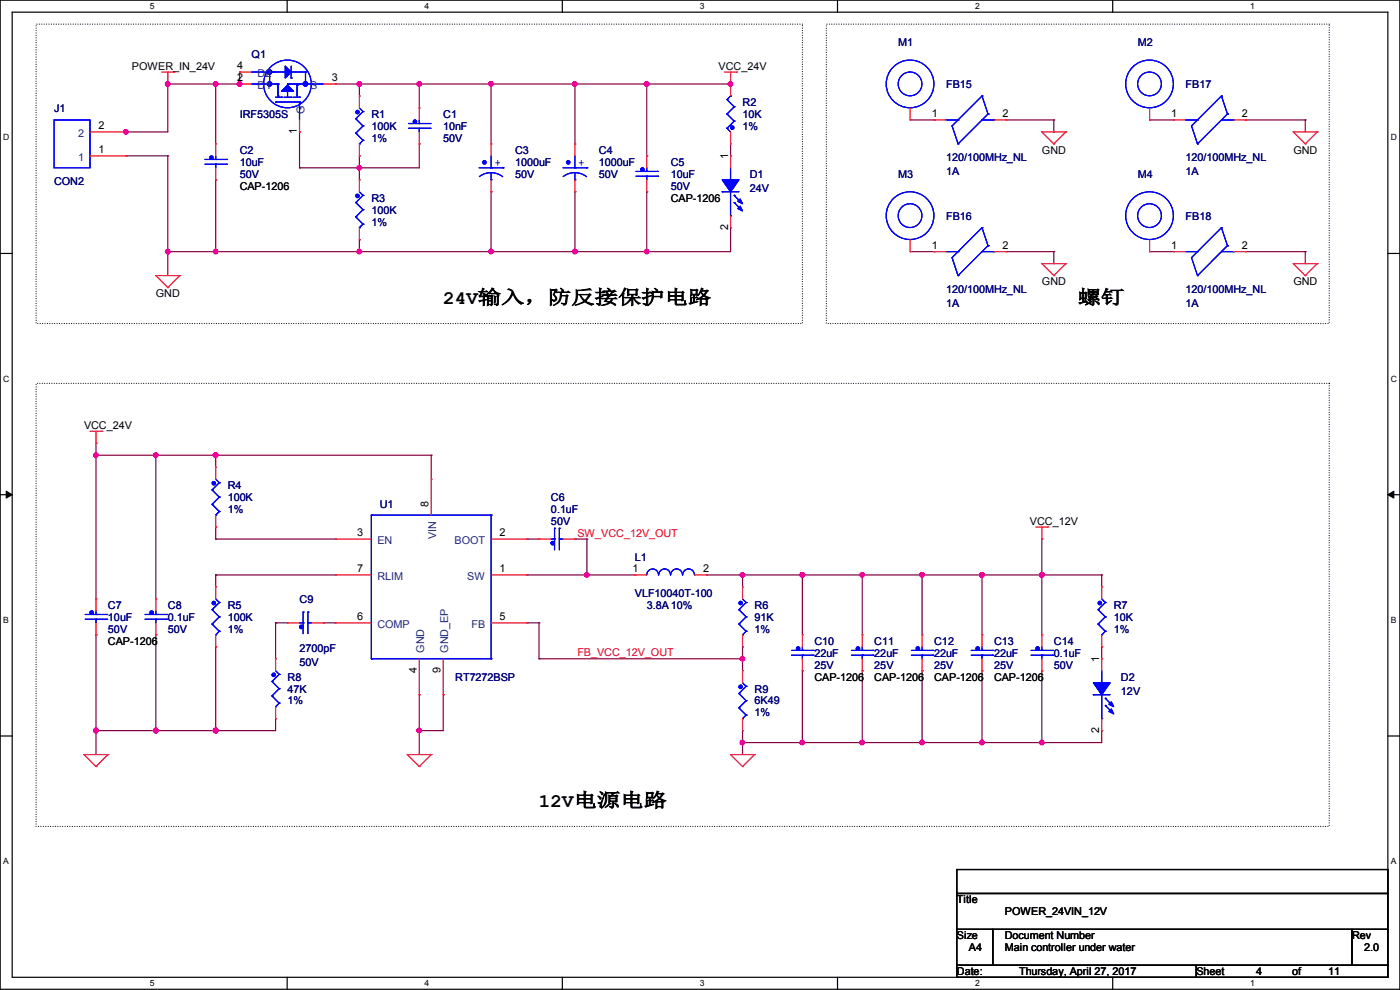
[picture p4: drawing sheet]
<svg xmlns="http://www.w3.org/2000/svg" width="297mm" height="210mm" viewBox="0 0 297 210" stroke-linecap="round" stroke-linejoin="round" font-family="sans-serif">
<path d="M0 0h297v209.8h-297zM2.6 2.6h291.8v204.7h-291.8z" fill="none" stroke="#000" stroke-width=".25"/>
<g fill="#fff">
<path d="M31.7 .3h1v2h-1z"/>
<path d="M31.7 207.6h1v1.9h-1z"/>
</g>
<path d="M60.9 0v2.6M60.9 207.3v2.5" fill="none" stroke="#000" stroke-width=".25"/>
<g fill="#fff">
<path d="M90.1 .3h1v2h-1z"/>
<path d="M90.1 207.6h1v1.9h-1z"/>
</g>
<path d="M119.3 0v2.6M119.3 207.3v2.5" fill="none" stroke="#000" stroke-width=".25"/>
<g fill="#fff">
<path d="M148.5 .3h.9v2h-.9z"/>
<path d="M148.5 207.6h.9v1.9h-.9z"/>
</g>
<path d="M177.7 0v2.6M177.7 207.3v2.5" fill="none" stroke="#000" stroke-width=".25"/>
<g fill="#fff">
<path d="M206.8 .3h1v2h-1z"/>
<path d="M206.8 207.6h1v1.9h-1z"/>
</g>
<path d="M236.1 0v2.6M236.1 207.3v2.5" fill="none" stroke="#000" stroke-width=".25"/>
<g fill="#fff">
<path d="M265.2 .3h1v2h-1z"/>
<path d="M265.2 207.6h1v1.9h-1z"/>
<path d="M.7 28.2h1.2v1.9h-1.2z"/>
<path d="M295.1 28.2h1.2v1.9h-1.2z"/>
<path d="M.7 79.3h1.2v2h-1.2z"/>
<path d="M295.1 79.3h1.2v2h-1.2z"/>
</g>
<path d="M0 53.8h2.6M294.4 53.8h2.6" fill="none" stroke="#000" stroke-width=".25"/>
<g fill="#fff">
<path d="M.7 130.5h1.2v2h-1.2z"/>
<path d="M295.1 130.5h1.1v2h-1.1z"/>
</g>
<path d="M0 104.9h2.6M294.4 104.9h2.6" fill="none" stroke="#000" stroke-width=".25"/>
<path d="M1.3 104.2l1.3 .7-1.3 .8zM294.4 104.9l1.3-.7v1.5z" fill="#000" stroke="#000" stroke-width=".21"/>
<g fill="#fff">
<path d="M.7 181.7h1.2v2h-1.2z"/>
<path d="M295.1 181.7h1.1v2h-1.1z"/>
</g>
<path d="M0 156.1h2.6M294.4 156.1h2.6M203 184.4h91.4v5.1h-91.4zM203 189.5h91.4v7.6h-91.4zM203 197.1h7.6v7.7h-7.6zM210.6 197.1h76.2v7.7h-76.2zM286.8 197.1h7.6v7.7h-7.6zM203 204.8h50.8v2.5h-50.8zM253.8 204.8h40.6v2.5h-40.6z" fill="none" stroke="#000" stroke-width=".25"/>
<path d="M7.7 5.1h162.5v63.5h-162.5zM175.3 5.1h106.7v63.5h-106.7zM7.7 81.3h274.3v94h-274.3z" fill="none" stroke="#000" stroke-width=".25" stroke-dasharray="0 .5"/>
<g fill="none" stroke="#800040" stroke-width=".25">
<path d="M35.6 17.8h.1M35.6 17.8h15.2M35.6 17.8v10.2h-8.9M45.8 17.8h.1M45.8 17.8v12.7M50.8 17.8h.1M50.8 15.3v2.5M71.2 17.8h.1M71.2 17.8h83.8M76.2 17.8h.1M76.2 17.8v2.6M88.9 17.8h.1"/>
<path d="M88.9 17.8v5.1M104.2 17.8h.1M104.2 17.8v12.7M122 17.8h.1M122 17.8v12.7M137.2 17.8h.1M137.2 17.8v15.3M26.7 28h.1M26.7 33.1h.1M26.7 33.1h8.9M35.6 33.1h.1M35.6 33.1v25.4"/>
<path d="M45.8 38.1h.1M45.8 38.1v15.3M63.5 28h.1M63.5 35.6h.1M63.5 28v7.6M76.2 35.6h.1M76.2 33.1h.1M76.2 33.1v5M88.9 30.5h.1M88.9 30.5v5.1h-25.4M137.2 33.1h.1M155 33.1h.1"/>
<path d="M155 30.5v2.6M193.1 25.4h5.1M198.2 25.4h.1M213.4 25.4h10.2M223.6 25.4h.1M223.6 28h.1M223.6 25.4v2.6M243.9 25.4h.1M243.9 25.4h5.1M264.2 25.4h.1M264.2 25.4h12.7M276.9 25.4h.1"/>
<path d="M276.9 25.4v2.6M35.6 53.4h.1M45.8 53.4h.1M76.2 50.8h.1M76.2 53.4h.1M76.2 50.8v2.6M104.2 40.7h.1M104.2 53.4h.1M104.2 40.7v12.7M122 53.4h.1M122 40.7h.1M122 40.7v12.7"/>
<path d="M137.2 40.7h.1M137.2 53.4h.1M137.2 40.7v12.7M155 48.3h.1M155 48.3v5.1h-119.4M193.1 53.4h5.1M198.2 53.4h.1M213.4 53.4h10.2M223.6 53.4h.1M223.6 55.9h.1M223.6 53.4v2.5M243.9 53.4h5.1"/>
<path d="M249 53.4h.1M264.2 53.4h12.7M276.9 53.4h.1M276.9 55.9h.1M276.9 53.4v2.5M20.4 94h.1M20.4 96.6h.1M20.4 94v33M20.4 96.6h71.1M33.1 96.6h.1M33.1 96.6v30.4M45.8 96.6h.1"/>
<path d="M45.8 96.6v2.5M91.5 96.6h.1M91.5 96.6v5M45.8 114.3h.1M45.8 111.8h.1M45.8 111.8v2.5M45.8 114.3h25.4M111.8 114.3h.1M111.8 114.3h2.5M122 114.3h.1M122 114.3h2.5M124.5 114.3h.1"/>
<path d="M124.5 114.3v7.7M221 114.3h.1M221 114.3v20.4M20.4 134.7h.1M20.4 134.7v25.4M33.1 134.7h.1M33.1 134.7v20.3M45.8 122h.1M45.8 137.2h.1M45.8 122v2.5M45.8 137.2v17.8M45.8 122h25.4"/>
<path d="M58.5 132.1h.1M58.5 132.1h2.5M58.5 132.1v7.6M68.6 132.1h.1M68.6 132.1h2.6M111.8 122h.1M111.8 132.1h.1M111.8 122h22.9M111.8 132.1h2.5M114.3 132.1h.1M114.3 139.7h.1M114.3 132.1v7.6"/>
<path d="M114.3 139.7h43.2M124.5 122h.1M149.9 122h.1M149.9 122h83.8M157.5 137.2h.1M157.5 122h.1M157.5 139.7h.1M157.5 122v2.5M157.5 137.2v5.1M170.2 122h.1M170.2 122v12.7M182.9 122h.1"/>
<path d="M182.9 122v12.7M195.6 122h.1M195.6 122v12.7M208.3 122h.1M208.3 122v12.7M221 122h.1M233.7 137.2h.1M233.7 122h.1M233.7 122v2.5M233.7 137.2v2.5M20.4 155h.1M33.1 155h.1"/>
<path d="M45.8 155h.1M58.5 152.4h.1M58.5 152.4v2.6h-38.1M88.9 155h.1M88.9 147.4h.1M88.9 147.4v12.7M94 147.4h.1M94 147.4v7.6h-5.1M157.5 157.5h.1M157.5 155h.1M157.5 155v5.1M170.2 142.3h.1"/>
<path d="M170.2 157.5h.1M170.2 142.3v15.2M182.9 142.3h.1M182.9 157.5h.1M182.9 142.3v15.2M195.6 142.3h.1M195.6 157.5h.1M195.6 142.3v15.2M208.3 157.5h.1M208.3 142.3h.1M208.3 142.3v15.2M221 157.5h.1"/>
<path d="M221 142.3h.1M221 142.3v15.2M233.7 155h.1M233.7 155v2.5h-76.2"/>
</g>
<g fill="#f0f" stroke="#f0f" stroke-width=".25">
<circle cx="45.7" cy="17.8" r=".49"/>
<circle cx="35.6" cy="17.8" r=".49"/>
<circle cx="26.7" cy="28" r=".49"/>
<circle cx="76.2" cy="35.6" r=".49"/>
<circle cx="76.2" cy="53.4" r=".49"/>
<circle cx="45.7" cy="53.4" r=".49"/>
<circle cx="76.2" cy="17.8" r=".49"/>
<circle cx="88.9" cy="17.8" r=".49"/>
<circle cx="137.2" cy="53.4" r=".49"/>
<circle cx="121.9" cy="53.4" r=".49"/>
<circle cx="104.2" cy="17.8" r=".49"/>
<circle cx="121.9" cy="17.8" r=".49"/>
<circle cx="104.2" cy="53.4" r=".49"/>
<circle cx="35.6" cy="53.4" r=".49"/>
<circle cx="137.2" cy="17.8" r=".49"/>
<circle cx="155" cy="17.8" r=".49"/>
<circle cx="221" cy="157.5" r=".49"/>
<circle cx="221" cy="121.9" r=".49"/>
<circle cx="20.3" cy="96.5" r=".49"/>
<circle cx="45.7" cy="96.5" r=".49"/>
<circle cx="45.7" cy="155" r=".49"/>
<circle cx="33" cy="155" r=".49"/>
<circle cx="20.3" cy="155" r=".49"/>
<circle cx="124.5" cy="121.9" r=".49"/>
<circle cx="157.5" cy="139.7" r=".49"/>
<circle cx="170.2" cy="121.9" r=".49"/>
<circle cx="157.5" cy="121.9" r=".49"/>
<circle cx="208.3" cy="121.9" r=".49"/>
<circle cx="208.3" cy="157.5" r=".49"/>
<circle cx="157.5" cy="157.5" r=".49"/>
<circle cx="88.9" cy="155" r=".49"/>
<circle cx="170.2" cy="157.5" r=".49"/>
<circle cx="33" cy="96.5" r=".49"/>
<circle cx="182.9" cy="121.9" r=".49"/>
<circle cx="195.6" cy="121.9" r=".49"/>
<circle cx="182.9" cy="157.5" r=".49"/>
<circle cx="195.6" cy="157.5" r=".49"/>
<circle cx="50.8" cy="17.8" r=".49"/>
</g>
<g fill="none" stroke="#f00" stroke-width=".25">
<path d="M34.3 15.3h2.6M35.6 17.8h.1M35.6 15.3v2.5M36.9 15.3h.1M50.8 17.8h.1M50.8 15.3h.1M50.8 15.3h2.6M50.8 17.8h2.6M68.6 17.8h2.6M71.2 17.8h.1M153.7 15.3h2.6M155 17.8h.1"/>
<path d="M155 15.3v5.1M156.3 15.3h.1M19.1 28h7.6M19.1 33.1h7.6M26.7 33.1h.1M26.7 28h.1M45.8 30.5h.1M45.8 38.1h.1M45.8 30.5v2.6M45.8 35.6v2.5M63.5 28h.1M63.5 25.4v2.6"/>
<path d="M76.2 38.1h.1M76.2 20.4h.1M76.2 33.1h.1M76.2 20.4v2.5M76.2 30.5v2.6M76.2 38.1v2.6M88.9 22.9h.1M88.9 30.5h.1M88.9 22.9v2.5M88.9 28v2.5M104.2 30.5h.1M104.2 30.5v2.6"/>
<path d="M104.2 38.1v2.6M122 30.5h.1M122 30.5v2.6M122 38.1v2.6M137.2 33.1h.1M137.2 33.1v2.5M137.2 38.1v2.6M155 33.1h.1M155 30.5h.1M155 28v2.5M155 33.1v2.5M193.1 25.4h.1"/>
<path d="M193.1 22.9v2.5M198.2 25.4h.1M198.2 25.4h2.5M210.9 25.4h2.5M213.4 25.4h.1M221 28h.1M221 28h5.1M221 28l2.6 2.5M223.6 30.5h.1M226.1 28h.1M226.1 28l-2.5 2.5M243.9 25.4h.1"/>
<path d="M243.9 22.9v2.5M249 25.4h.1M249 25.4h2.5M261.7 25.4h2.5M264.2 25.4h.1M274.4 28h.1M274.4 28h5M274.4 28l2.5 2.5M276.9 30.5h.1M279.4 28h.1M279.4 28l-2.5 2.5M33.1 58.5h.1"/>
<path d="M33.1 58.5h5M33.1 58.5l2.5 2.5M38.1 58.5h.1M38.1 58.5l-2.5 2.5M76.2 50.8h.1M76.2 48.3v2.5M104.2 40.7h.1M122 40.7h.1M137.2 40.7h.1M155 48.3h.1M155 45.8v2.5M193.1 53.4h.1"/>
<path d="M193.1 50.8v2.6M198.2 53.4h.1M198.2 53.4h2.5M210.9 53.4h2.5M213.4 53.4h.1M221 55.9h.1M221 55.9h5.1M221 55.9l2.6 2.6M223.6 58.5h.1M226.1 55.9h.1M226.1 55.9l-2.5 2.6M243.9 53.4h.1"/>
<path d="M243.9 50.8v2.6M249 53.4h.1M249 53.4h2.5M261.7 53.4h2.5M264.2 53.4h.1M274.4 55.9h.1M274.4 55.9h5M274.4 55.9l2.5 2.6M276.9 58.5h.1M279.4 55.9h.1M279.4 55.9l-2.5 2.6M35.6 61h.1"/>
<path d="M19.1 91.5h2.5M20.4 94h.1M20.4 91.5v2.5M21.6 91.5h.1M45.8 99.1h.1M45.8 99.1v2.5M45.8 111.8h.1M45.8 109.3v2.5M71.2 114.3h.1M71.2 114.3h7.6M91.5 101.6h.1M91.5 101.6v7.7"/>
<path d="M104.2 114.3h7.6M111.8 114.3h.1M114.3 114.3h.1M114.3 114.3h2.6M119.4 114.3h2.6M122 114.3h.1M219.8 111.8h2.5M221 114.3h.1M221 111.8v2.5M222.3 111.8h.1M20.4 127h.1M20.4 134.7h.1"/>
<path d="M20.4 127v2.6M20.4 132.1v2.6M33.1 127h.1M33.1 134.7h.1M33.1 127v2.6M33.1 132.1v2.6M45.8 124.5h.1M45.8 137.2h.1M45.8 124.5v2.5M45.8 134.7v2.5M58.5 139.7h.1M58.5 139.7v2.6"/>
<path d="M61 132.1h.1M61 132.1h2.5M66.1 132.1h2.5M68.6 132.1h.1M71.2 122h.1M71.2 132.1h.1M71.2 122h7.6M71.2 132.1h7.6M88.9 139.7v7.7M94 139.7v7.7M104.2 122h7.6M104.2 132.1h7.6"/>
<path d="M111.8 132.1h.1M111.8 122h.1M134.7 122h.1M134.7 122h2.5M147.4 122h2.5M149.9 122h.1M157.5 124.5h.1M157.5 137.2h.1M157.5 124.5v2.5M157.5 134.7v2.5M170.2 134.7h.1M170.2 134.7v2.5"/>
<path d="M170.2 139.7v2.6M182.9 134.7h.1M182.9 134.7v2.5M182.9 139.7v2.6M195.6 134.7h.1M195.6 134.7v2.5M195.6 139.7v2.6M208.3 134.7h.1M208.3 134.7v2.5M208.3 139.7v2.6M221 134.7h.1M221 134.7v2.5"/>
<path d="M221 139.7v2.6M233.7 124.5h.1M233.7 137.2h.1M233.7 139.7h.1M233.7 124.5v2.5M233.7 134.7v2.5M233.7 139.7v2.6M58.5 152.4h.1M58.5 149.9v2.5M88.9 147.4h.1M94 147.4h.1M157.5 142.3h.1"/>
<path d="M157.5 155h.1M157.5 142.3v2.5M157.5 152.4v2.6M170.2 142.3h.1M182.9 142.3h.1M195.6 142.3h.1M208.3 142.3h.1M221 142.3h.1M233.7 155h.1M233.7 152.4v2.6M17.8 160.1h.1M17.8 160.1h5.1"/>
<path d="M17.8 160.1l2.6 2.5M20.4 162.6h.1M22.9 160.1h.1M22.9 160.1l-2.5 2.5M86.4 160.1h.1M86.4 160.1h5.1M86.4 160.1l2.5 2.5M88.9 162.6h.1M91.5 160.1h.1M91.5 160.1l-2.6 2.5M155 160.1h.1M155 160.1h5.1"/>
<path d="M155 160.1l2.5 2.5M157.5 162.6h.1M160.1 160.1h.1M160.1 160.1l-2.6 2.5"/>
</g>
<g fill="none" stroke="#00f" stroke-width=".25">
<path d="M53.4 15.3h.1M53.4 17.8h5.6M53.4 15.3h7.1M55.9 17.8h.1M57.2 15.3h.1M57.2 15.3v2.5M59 17.8h.1M59 17.8v2.8M60.5 15.3h.1M61 17.8h.1M61 17.8h7.6M61 17.8v2.8"/>
<path d="M61.8 16.6h.1M61.8 14v2.6M61.8 15.3h3M63 18.1h.1M63 17.8h.1M63 17.8v2.8M63.5 17.8h.1M64.8 15.3h.1M64.8 15.3v2.5M66.1 17.8h.1M11.5 25.4h7.6v10.2h-7.6zM43.5 34.8h4.5"/>
<path d="M43.5 33.8h4.5M45.8 34.8h.1M45.8 33.8h.1M45.8 33.1v.7M45.8 34.8v.8M48 34.8h.1M48 33.8h.1M58.5 21.6h.1M58.5 20.6h1.2M58.5 21.6h5M59 20.4h.1M59 20.6h.1"/>
<path d="M59.7 20.6h.1M60.2 20.6h1.6M61.8 20.6h.1M62.3 20.6h1.2M63.5 20.6h.1M63.5 21.6h.1M63.5 22.9h.1M63.5 21.6v3.8M75.5 25.2h.1M75.5 28.2h.1M75.5 25.2l1.5 1.5M75.5 28.2l1.5 1.6"/>
<path d="M76.2 30.5h.1M76.2 22.9l.8 .8M77 23.7h.1M77 26.7h.1M77 29.8h.1M77 23.7l-1.5 1.5M77 26.7l-1.5 1.5M77 29.8l-.8 .7M86.7 27.2h4.5M86.7 26.2h4.5M88.9 27.2h.1M88.9 26.2h.1"/>
<path d="M88.9 25.4v.8M88.9 27.2v.8M91.2 27.2h.1M91.2 26.2h.1M101.6 35.6h5.1M104.2 38.1h.1M104.2 35.6h.1M104.2 36.6l1.5 .3 .9 .6M104.2 36.6l-1.1 .2-1.4 .7M104.2 33.1v2.5M104.2 36.6v1.5M106.7 35.6h.1"/>
<path d="M119.4 35.6h5.1M122 38.1h.1M122 35.6h.1M122 36.6l1.5 .3 .9 .6M122 36.6l-1.1 .2-1.4 .7M122 33.1v2.5M122 36.6v1.5M124.5 35.6h.1M134.9 37.4h4.6M134.9 36.4h4.6M137.2 37.4h.1M137.2 36.4h.1"/>
<path d="M137.2 35.6v.8M137.2 37.4v.7M139.5 37.4h.1M139.5 36.4h.1M154.2 27.2h.1M154.2 24.2h.1M154.2 21.1h.1M154.2 27.2l.8 .8M154.2 24.2l1.5 1.5M154.2 21.1l1.5 1.5M155 38.1h.1M155 20.4h.1"/>
<path d="M155 35.6v2.5M155 20.4l-.8 .7M155.7 25.7h.1M155.7 22.6h.1M155.7 25.7l-1.5 1.5M155.7 22.6l-1.5 1.6M200.7 25.4h2.5M203.2 30.5h.1M203.2 25.4h.1M208.3 20.4h.1M208.3 20.4l-6.3 6.3 1.2 3.8M208.3 20.4l1.3 3.8"/>
<path d="M208.3 25.4h2.6M209.6 24.2h.1M209.6 24.2l-6.4 6.3M210.9 25.4h.1M251.5 25.4h2.5M254 30.5h.1M254 25.4h.1M259.1 20.4h.1M259.1 25.4h2.6M259.1 20.4l-6.3 6.3 1.2 3.8M259.1 20.4l1.3 3.8M260.4 24.2h.1"/>
<path d="M260.4 24.2l-6.4 6.3M261.7 25.4h.1M75.5 43h.1M75.5 46h.1M75.5 43l1.5 1.5M75.5 46l1.5 1.5M76.2 48.3h.1M76.2 40.7l.8 .7M77 41.4h.1M77 44.5h.1M77 47.5h.1M77 41.4l-1.5 1.6"/>
<path d="M77 44.5l-1.5 1.5M77 47.5l-.8 .8M153.2 40.7h.1M153.2 40.7h3.6M155 45.8h.1M155 40.7v5.1M155.7 41.4h.1M155.7 43h.1M155.7 41.4l1.6 1.6M155.7 43l1.6 1.5M200.7 53.4h2.5M203.2 58.5h.1"/>
<path d="M203.2 53.4h.1M208.3 48.3h.1M208.3 48.3l-6.3 6.4 1.2 3.8M208.3 48.3l1.3 3.8M208.3 53.4h2.6M209.6 52.1h.1M209.6 52.1l-6.4 6.4M210.9 53.4h.1M251.5 53.4h2.5M254 58.5h.1M254 53.4h.1M259.1 48.3h.1"/>
<path d="M259.1 53.4h2.6M259.1 48.3l-6.3 6.4 1.2 3.8M259.1 48.3l1.3 3.8M260.4 52.1h.1M260.4 52.1l-6.4 6.4M261.7 53.4h.1M45 103.9h.1M45 107h.1M45 103.9l1.5 1.6M45 107l1.5 1.5M45.8 109.3h.1M45.8 101.6l.7 .8"/>
<path d="M46.5 102.4h.1M46.5 105.5h.1M46.5 108.5h.1M46.5 102.4l-1.5 1.5M46.5 105.5l-1.5 1.5M46.5 108.5l-.7 .8M78.8 109.3h.1M78.8 109.3v30.4M78.8 109.3h25.4M104.2 109.3h.1M104.2 109.3v30.4M116.9 114.3h.7"/>
<path d="M117.6 112.1h.1M117.6 114.3h.1M117.6 112.1v4.5M118.7 112.1h.1M118.7 114.3h.1M118.7 112.1v4.5M118.7 114.3h.7M18.1 131.4h4.5M18.1 130.3h4.5M20.4 131.4h.1M20.4 130.3h.1M20.4 129.6v.7"/>
<path d="M20.4 131.4v.7M22.6 131.4h.1M22.6 130.3h.1M30.8 131.4h4.5M30.8 130.3h4.5M33.1 131.4h.1M33.1 130.3h.1M33.1 129.6v.7M33.1 131.4v.7M35.3 131.4h.1M35.3 130.3h.1M45 129.3h.1"/>
<path d="M45 132.4h.1M45 129.3l1.5 1.6M45 132.4l1.5 1.5M45.8 134.7h.1M45.8 127l.7 .8M46.5 127.8h.1M46.5 130.9h.1M46.5 133.9h.1M46.5 127.8l-1.5 1.5M46.5 130.9l-1.5 1.5M46.5 133.9l-.7 .8M63.5 132.1h.8"/>
<path d="M64.3 129.8h.1M64.3 132.1h.1M64.3 129.8v4.6M65.3 129.8h.1M65.3 132.1h.1M65.3 129.8v4.6M65.3 132.1h.8M78.8 139.7h.1M78.8 139.7h25.4M104.2 139.7h.1M137.2 122a1.25 1.25 0 0 1 1.3-1.3 1.25 1.25 0 0 1 1.2 1.3M139.7 122a1.25 1.25 0 0 1 1.3-1.3 1.25 1.25 0 0 1 1.2 1.3"/>
<path d="M142.3 122a1.25 1.25 0 0 1 1.2-1.3 1.25 1.25 0 0 1 1.3 1.3M144.8 122a1.25 1.25 0 0 1 1.3-1.3 1.25 1.25 0 0 1 1.2 1.3M156.8 129.3h.1M156.8 132.4h.1M156.8 129.3l1.5 1.6M156.8 132.4l1.5 1.5M157.5 134.7h.1M157.5 127l.8 .8M158.3 127.8h.1M158.3 130.9h.1M158.3 133.9h.1M158.3 127.8l-1.5 1.5"/>
<path d="M158.3 130.9l-1.5 1.5M158.3 133.9l-.8 .8M167.9 139h4.6M167.9 138h4.6M170.2 139h.1M170.2 138h.1M170.2 137.2v.8M170.2 139v.7M172.5 139h.1M172.5 138h.1M180.6 139h4.6M180.6 138h4.6"/>
<path d="M182.9 139h.1M182.9 138h.1M182.9 137.2v.8M182.9 139v.7M185.2 139h.1M185.2 138h.1M193.3 139h4.6M193.3 138h4.6M195.6 139h.1M195.6 138h.1M195.6 137.2v.8M195.6 139v.7"/>
<path d="M197.9 139h.1M197.9 138h.1M206 139h4.6M206 138h4.6M208.3 139h.1M208.3 138h.1M208.3 137.2v.8M208.3 139v.7M210.6 139h.1M210.6 138h.1M218.7 139h4.6M218.7 138h4.6"/>
<path d="M221 139h.1M221 138h.1M221 137.2v.8M221 139v.7M223.3 139h.1M223.3 138h.1M233 129.3h.1M233 132.4h.1M233 129.3l1.5 1.6M233 132.4l1.5 1.5M233.7 134.7h.1M233.7 127l.8 .8"/>
<path d="M234.5 127.8h.1M234.5 130.9h.1M234.5 133.9h.1M234.5 127.8l-1.5 1.5M234.5 130.9l-1.5 1.5M234.5 133.9l-.8 .8M57.7 144.6h.1M57.7 147.6h.1M57.7 144.6l1.5 1.5M57.7 147.6l1.5 1.5M58.5 149.9h.1M58.5 142.3l.7 .7"/>
<path d="M59.2 143h.1M59.2 146.1h.1M59.2 149.1h.1M59.2 143l-1.5 1.6M59.2 146.1l-1.5 1.5M59.2 149.1l-.7 .8M156.8 147.1h.1M156.8 150.2h.1M156.8 147.1l1.5 1.5M156.8 150.2l1.5 1.5M157.5 152.4h.1M157.5 144.8l.8 .8"/>
<path d="M158.3 145.6h.1M158.3 148.6h.1M158.3 151.7h.1M158.3 145.6l-1.5 1.5M158.3 148.6l-1.5 1.6M158.3 151.7l-.8 .7M231.9 147.4h.1M231.9 147.4h3.6M233.7 144.8h.1M233.7 152.4h.1M233.7 142.3v2.5M233.7 147.4v5"/>
<path d="M234.5 148.1h.1M234.5 149.6h.1M234.5 148.1l1.5 1.5M234.5 149.6l1.5 1.6"/>
<circle cx="61" cy="17.8" r="5.1"/>
<circle cx="193.1" cy="17.8" r="5.1"/>
<circle cx="193.1" cy="17.8" r="2.52"/>
<circle cx="243.9" cy="17.8" r="5.1"/>
<circle cx="243.9" cy="17.8" r="2.52"/>
<circle cx="193.1" cy="45.7" r="5.1"/>
<circle cx="193.1" cy="45.7" r="2.52"/>
<circle cx="243.9" cy="45.7" r="5.1"/>
<circle cx="243.9" cy="45.7" r="2.52"/>
</g>
<g fill="#00f" stroke="#00f" stroke-width=".25">
<path d="M60.5 14l1.3 1.3-1.3 1.3z"/>
<path d="M61 18.1l1.3 1.2h-2.6z"/>
<path d="M231.9 144.8h3.6l-1.8 2.6z" fill-rule="evenodd"/>
<path d="M235.8 150.4l.5 1-1.1-.5z" fill-rule="evenodd"/>
<path d="M235.8 148.9l.5 1-1.1-.5z" fill-rule="evenodd"/>
<path d="M231.9 144.8h3.6l-1.8 2.6z" fill-rule="evenodd"/>
<path d="M235.8 150.4l.5 1-1.1-.5z" fill-rule="evenodd"/>
<path d="M235.8 148.9l.5 1-1.1-.5z" fill-rule="evenodd"/>
<path d="M153.2 38.1h3.6l-1.8 2.6z" fill-rule="evenodd"/>
<path d="M157 43.7l.5 1-1-.5z" fill-rule="evenodd"/>
<path d="M157 42.2l.5 1-1-.5z" fill-rule="evenodd"/>
<path d="M153.2 38.1h3.6l-1.8 2.6z" fill-rule="evenodd"/>
<path d="M157 43.7l.5 1-1-.5z" fill-rule="evenodd"/>
<path d="M157 42.2l.5 1-1-.5z" fill-rule="evenodd"/>
<circle cx="45.4" cy="102.5" r=".36"/>
<circle cx="207.4" cy="137.6" r=".36"/>
<circle cx="194.7" cy="137.6" r=".36"/>
<circle cx="75.8" cy="41.6" r=".36"/>
<circle cx="64.8" cy="17.8" r=".49"/>
<circle cx="57.2" cy="17.8" r=".49"/>
<circle cx="57.2" cy="15.3" r=".49"/>
<circle cx="102.8" cy="34.4" r=".36"/>
<circle cx="136.3" cy="36" r=".36"/>
<circle cx="75.8" cy="23.8" r=".36"/>
<circle cx="120.5" cy="34.4" r=".36"/>
<circle cx="45.4" cy="127.9" r=".36"/>
<circle cx="157.1" cy="127.9" r=".36"/>
<circle cx="19.5" cy="129.9" r=".36"/>
<circle cx="58.1" cy="143.2" r=".36"/>
<circle cx="182" cy="137.6" r=".36"/>
<circle cx="233.3" cy="127.9" r=".36"/>
<circle cx="169.3" cy="137.6" r=".36"/>
<circle cx="117.2" cy="115.2" r=".36"/>
<circle cx="63.9" cy="133" r=".36"/>
<circle cx="220.1" cy="137.6" r=".36"/>
<circle cx="32.2" cy="129.9" r=".36"/>
<circle cx="88" cy="25.8" r=".36"/>
<circle cx="157.1" cy="145.7" r=".36"/>
<circle cx="44.9" cy="33.4" r=".36"/>
<circle cx="155.3" cy="27.1" r=".36"/>
</g>
<g font-size="4.1">
<text x="94" y="64.4">24V输入，防反接保护电路</text>
<text x="228.6" y="64.4">螺钉</text>
<text x="114.3" y="171.1">12V电源电路</text>
</g>
<g font-size="2.3" fill="#000080">
<text x="190.6" y="9.7">M1</text>
<text x="241.4" y="9.7">M2</text>
<text x="53.4" y="12.3">Q1</text>
<text x="11.5" y="23.7">J1</text>
<text x="157.5" y="22.4">R2</text>
<text x="200.7" y="18.6">FB15</text>
<text x="251.5" y="18.6">FB17</text>
<text x="50.8" y="25">IRF5305S</text>
<text x="78.8" y="25">R1</text>
<text x="78.8" y="27.5">100K</text>
<text x="94" y="25">C1</text>
<text x="94" y="27.5">10nF</text>
<text x="157.5" y="25">10K</text>
<text x="157.5" y="27.5">1%</text>
<text x="50.8" y="32.6">C2</text>
<text x="50.8" y="35.1">10uF</text>
<text x="78.8" y="30.1">1%</text>
<text x="94" y="30.1">50V</text>
<text x="109.3" y="32.6">C3</text>
<text x="109.3" y="35.1">1000uF</text>
<text x="127" y="32.6">C4</text>
<text x="127" y="35.1">1000uF</text>
<text x="142.3" y="35.1">C5</text>
<text x="200.7" y="34.1">120/100MHz_NL</text>
<text x="251.5" y="34.1">120/100MHz_NL</text>
<text x="11.5" y="39.2">CON2</text>
<text x="50.8" y="37.7">50V</text>
<text x="109.3" y="37.7">50V</text>
<text x="127" y="37.7">50V</text>
<text x="142.3" y="37.7">10uF</text>
<text x="142.3" y="40.2">50V</text>
<text x="159.1" y="37.7">D1</text>
<text x="159.1" y="40.7">24V</text>
<text x="190.6" y="37.7">M3</text>
<text x="200.7" y="37.2">1A</text>
<text x="241.4" y="37.7">M4</text>
<text x="251.5" y="37.2">1A</text>
<text x="78.8" y="42.8">R3</text>
<text x="78.8" y="45.3">100K</text>
<text x="78.8" y="47.8">1%</text>
<text x="200.7" y="46.6">FB16</text>
<text x="251.5" y="46.6">FB18</text>
<text x="200.7" y="62.1">120/100MHz_NL</text>
<text x="200.7" y="65.1">1A</text>
<text x="251.5" y="62.1">120/100MHz_NL</text>
<text x="251.5" y="65.1">1A</text>
<text x="48.3" y="103.7">R4</text>
<text x="48.3" y="106.3">100K</text>
<text x="80.6" y="107.8">U1</text>
<text x="116.9" y="106.3">C6</text>
<text x="48.3" y="108.8">1%</text>
<text x="116.9" y="108.8">0.1uF</text>
<text x="116.9" y="111.3">50V</text>
<text x="134.7" y="119">L1</text>
<text x="22.9" y="129.1">C7</text>
<text x="22.9" y="131.7">10uF</text>
<text x="35.6" y="129.1">C8</text>
<text x="35.6" y="131.7">0.1uF</text>
<text x="48.3" y="129.1">R5</text>
<text x="48.3" y="131.7">100K</text>
<text x="63.5" y="127.8">C9</text>
<text x="134.7" y="126.6">VLF10040T-100</text>
<text x="137.2" y="129.1">3.8A10%</text>
<text x="160.1" y="129.1">R6</text>
<text x="160.1" y="131.7">91K</text>
<text x="236.3" y="129.1">R7</text>
<text x="236.3" y="131.7">10K</text>
<text x="22.9" y="134.2">50V</text>
<text x="35.6" y="134.2">50V</text>
<text x="48.3" y="134.2">1%</text>
<text x="160.1" y="134.2">1%</text>
<text x="172.8" y="136.7">C10</text>
<text x="185.5" y="136.7">C11</text>
<text x="198.2" y="136.7">C12</text>
<text x="210.9" y="136.7">C13</text>
<text x="223.6" y="136.7">C14</text>
<text x="236.3" y="134.2">1%</text>
<text x="63.5" y="138.3">2700pF</text>
<text x="63.5" y="141.3">50V</text>
<text x="172.8" y="139.3">22uF</text>
<text x="172.8" y="141.8">25V</text>
<text x="185.5" y="139.3">22uF</text>
<text x="185.5" y="141.8">25V</text>
<text x="198.2" y="139.3">22uF</text>
<text x="198.2" y="141.8">25V</text>
<text x="210.9" y="139.3">22uF</text>
<text x="210.9" y="141.8">25V</text>
<text x="223.6" y="139.3">0.1uF</text>
<text x="223.6" y="141.8">50V</text>
<text x="61" y="144.4">R8</text>
<text x="61" y="146.9">47K</text>
<text x="61" y="149.4">1%</text>
<text x="96.6" y="144.4">RT7272BSP</text>
<text x="160.1" y="146.9">R9</text>
<text x="160.1" y="149.4">6K49</text>
<text x="237.8" y="144.4">D2</text>
<text x="237.8" y="147.4">12V</text>
<text x="160.1" y="152">1%</text>
</g>
<g font-size="2.3">
<text x="28" y="14.8">POWER_IN_24V</text>
<text x="50.3" y="17.3">2</text>
<text x="50.3" y="14.7">4</text>
<text x="70.4" y="17.3">3</text>
<text x="152.5" y="14.8">VCC_24V</text>
<text x="20.9" y="27.4">2</text>
<text x="63" y="28.5" transform="rotate(-90 63 28.5)">1</text>
<text x="197.7" y="24.9">1</text>
<text x="212.7" y="24.9">2</text>
<text x="248.5" y="24.9">1</text>
<text x="263.5" y="24.9">2</text>
<text x="20.9" y="32.5">1</text>
<text x="154.4" y="33.8" transform="rotate(-90 154.4 33.8)">1</text>
<text x="221" y="32.6">GND</text>
<text x="274.4" y="32.6">GND</text>
<text x="50.8" y="40.2">CAP-1206</text>
<text x="142.3" y="42.8">CAP-1206</text>
<text x="154.4" y="48.8" transform="rotate(-90 154.4 48.8)">2</text>
<text x="197.7" y="52.8">1</text>
<text x="212.7" y="52.8">2</text>
<text x="248.5" y="52.8">1</text>
<text x="263.5" y="52.8">2</text>
<text x="33.1" y="63.1">GND</text>
<text x="221" y="60.5">GND</text>
<text x="274.4" y="60.5">GND</text>
<text x="17.8" y="91">VCC_24V</text>
<text x="90.9" y="107.5" transform="rotate(-90 90.9 107.5)">8</text>
<text x="75.7" y="113.8">3</text>
<text x="106" y="113.8">2</text>
<text x="218.5" y="111.3">VCC_12V</text>
<text x="75.7" y="121.4">7</text>
<text x="106" y="121.4">1</text>
<text x="134.2" y="121.4">1</text>
<text x="149.1" y="121.4">2</text>
<text x="75.7" y="131.6">6</text>
<text x="106" y="131.6">5</text>
<text x="22.9" y="136.7">CAP-1206</text>
<text x="88.4" y="142.8" transform="rotate(-90 88.4 142.8)">4</text>
<text x="93.5" y="142.8" transform="rotate(-90 93.5 142.8)">9</text>
<text x="233.2" y="140.5" transform="rotate(-90 233.2 140.5)">1</text>
<text x="172.8" y="144.4">CAP-1206</text>
<text x="185.5" y="144.4">CAP-1206</text>
<text x="198.2" y="144.4">CAP-1206</text>
<text x="210.9" y="144.4">CAP-1206</text>
<text x="233.2" y="155.5" transform="rotate(-90 233.2 155.5)">2</text>
<text x="203" y="191.6">Title</text>
<text x="213.2" y="194.1">POWER_24VIN_12V</text>
<text x="203" y="199.2">Size</text>
<text x="205.5" y="201.8">A4</text>
<text x="213.2" y="199.2">Document Number</text>
<text x="213.2" y="201.8">Main controller under water</text>
<text x="286.8" y="199.2">Rev</text>
<text x="289.4" y="201.8">2.0</text>
<text x="203" y="206.8">Date:</text>
<text x="216.2" y="206.8">Thursday, April 27, 2017</text>
<text x="253.8" y="206.8">Sheet</text>
<text x="266.5" y="206.8">4</text>
<text x="274.1" y="206.8">of</text>
<text x="281.7" y="206.8">11</text>
</g>
<g font-size="2.3" fill="#004080">
<text x="54.7" y="16.3">D2</text>
<text x="54.7" y="18.9">D1</text>
<text x="65.8" y="18.9">S</text>
<text x="16.6" y="29">2</text>
<text x="64.6" y="24.2" transform="rotate(-90 64.6 24.2)">G</text>
<text x="16.6" y="34.1">1</text>
<text x="80.1" y="115.4">EN</text>
<text x="92.5" y="114.3" transform="rotate(-90 92.5 114.3)">VIN</text>
<text x="96.4" y="115.4">BOOT</text>
<text x="80.1" y="123">RLIM</text>
<text x="99.1" y="123">SW</text>
<text x="80.1" y="133.2">COMP</text>
<text x="100" y="133.2">FB</text>
<text x="90" y="138.5" transform="rotate(-90 90 138.5)">GND</text>
<text x="95.1" y="138.5" transform="rotate(-90 95.1 138.5)">GND_EP</text>
</g>
<g font-size="2.3" fill="#00f">
<text x="104.9" y="35.2">+</text>
<text x="122.7" y="35.2">+</text>
</g>
<g font-size="2.3" fill="#f00">
<text x="122.5" y="113.8">SW_VCC_12V_OUT</text>
<text x="122.5" y="139.2">FB_VCC_12V_OUT</text>
</g>
<g font-size="1.8">
<text x="31.8" y="1.9">5</text>
<text x="90.1" y="1.9">4</text>
<text x="148.5" y="1.9">3</text>
<text x="206.8" y="1.9">2</text>
<text x="265.2" y="1.9">1</text>
<text x=".7" y="29.8">D</text>
<text x="295.1" y="29.8">D</text>
<text x=".7" y="80.9">C</text>
<text x="295.1" y="80.9">C</text>
<text x=".7" y="132.1">B</text>
<text x="295.1" y="132.1">B</text>
<text x=".7" y="183.3">A</text>
<text x="295.1" y="183.3">A</text>
<text x="31.8" y="209.2">5</text>
<text x="90.1" y="209.2">4</text>
<text x="148.5" y="209.2">3</text>
<text x="206.8" y="209.2">2</text>
<text x="265.2" y="209.2">1</text>
</g>
</svg>
